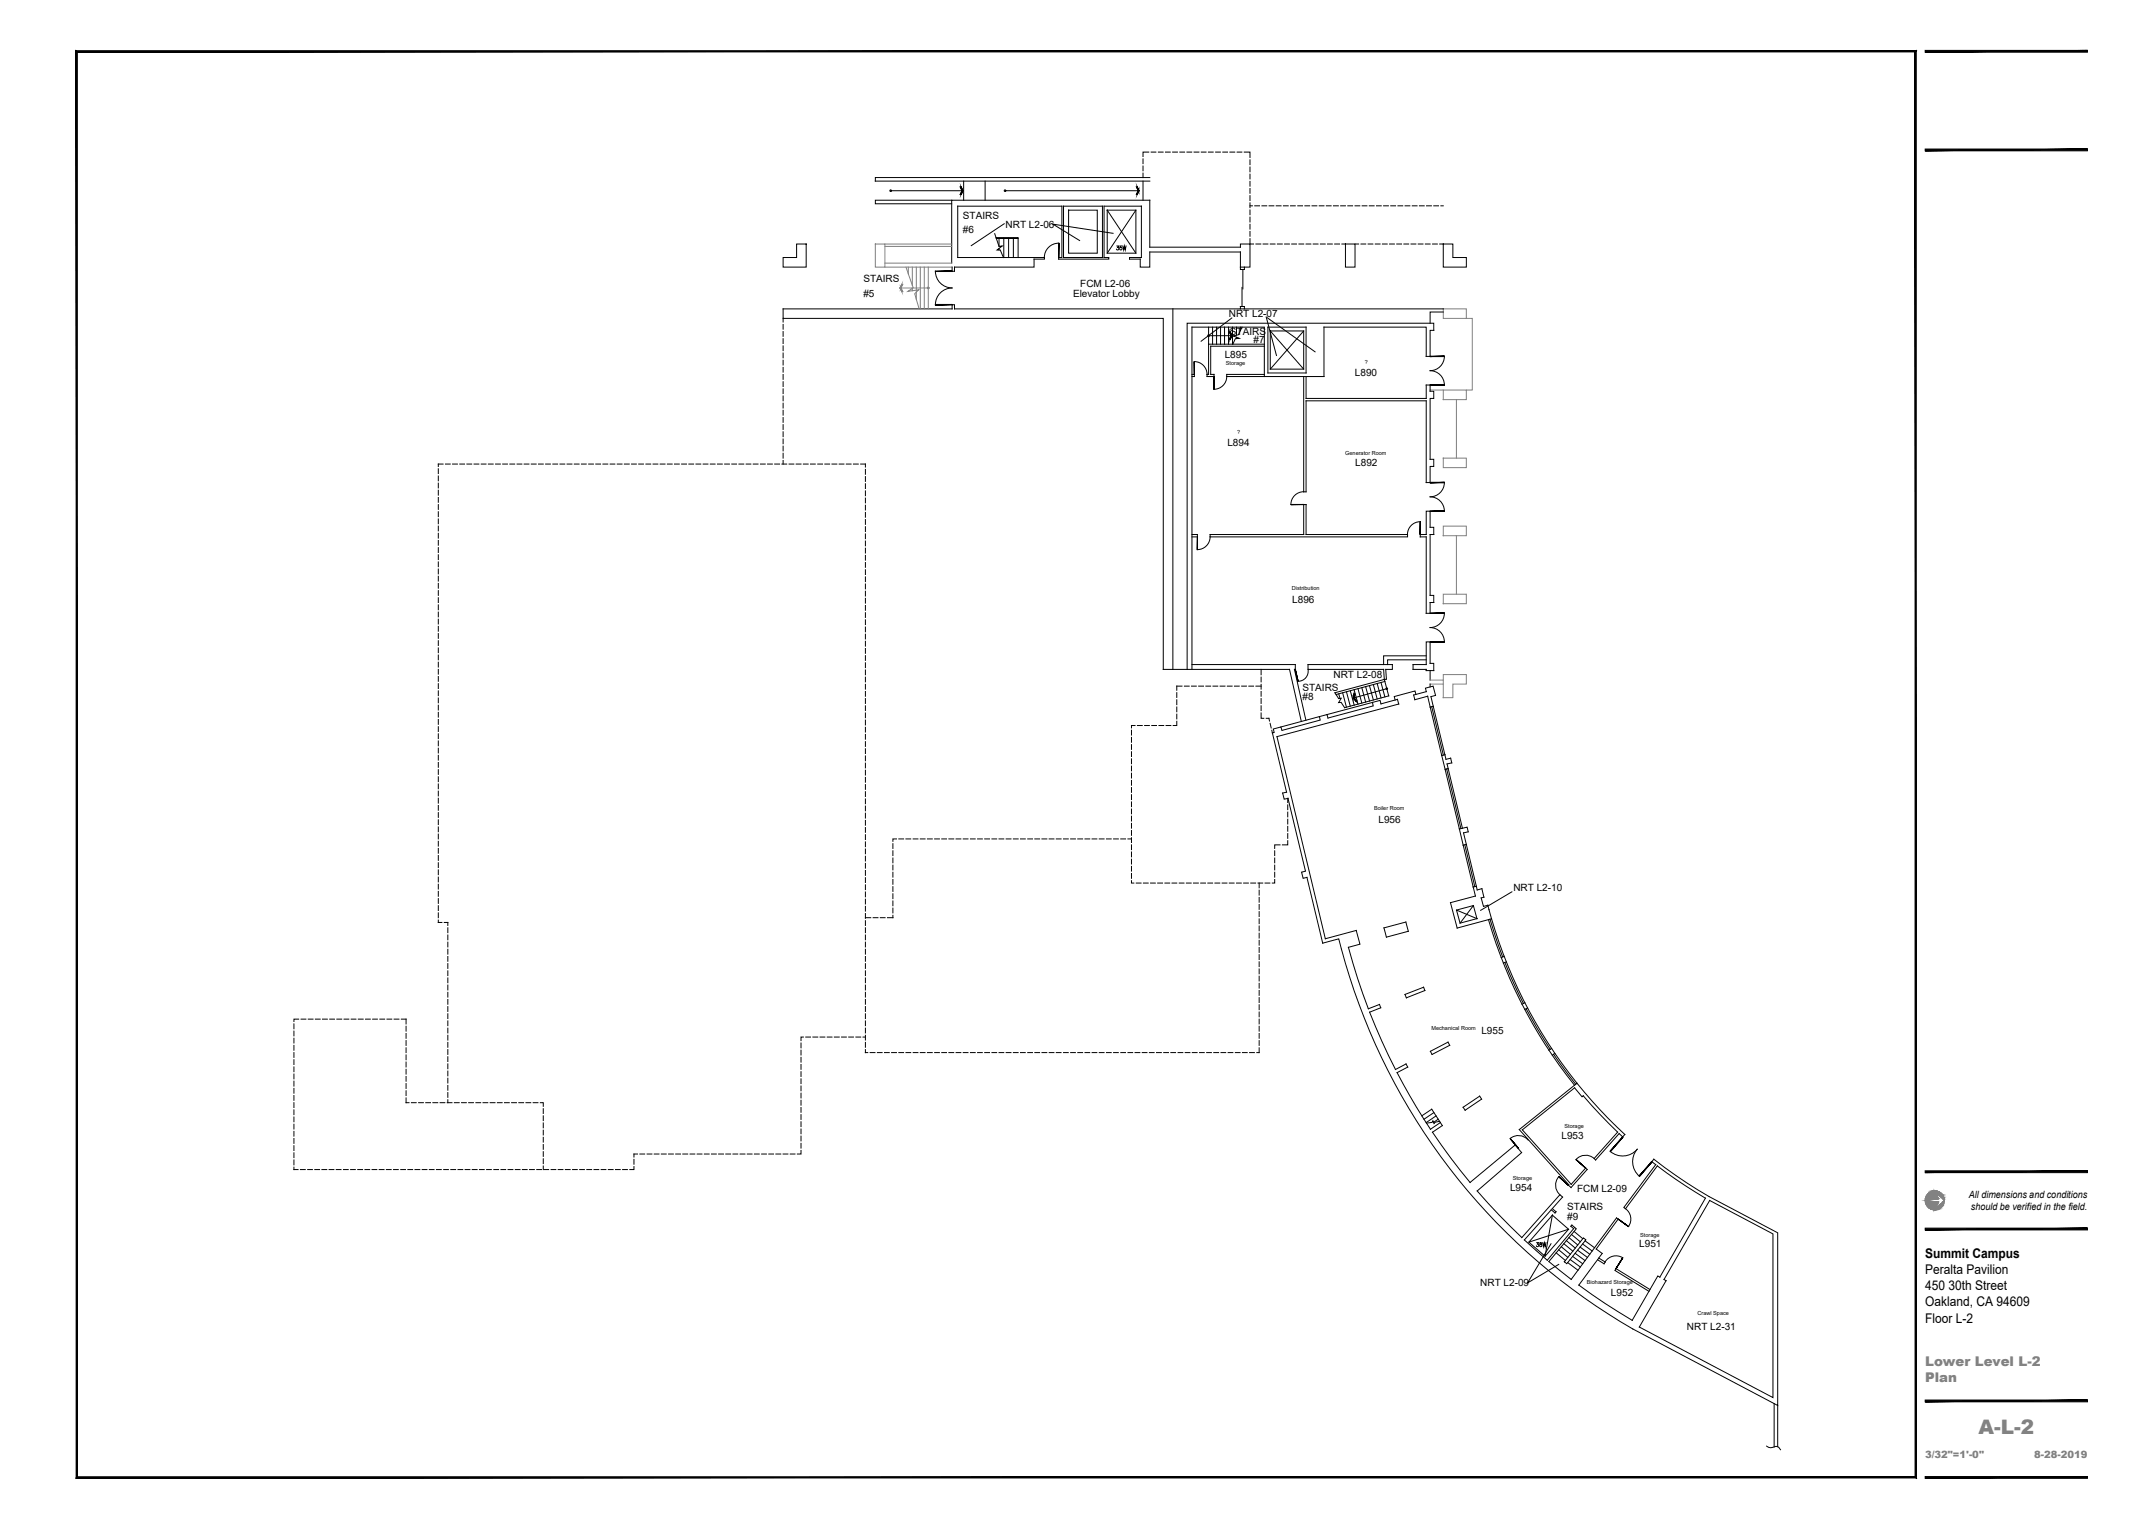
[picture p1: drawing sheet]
<svg xmlns="http://www.w3.org/2000/svg" width="1067mm" height="762mm" viewBox="0 0 1067 762" stroke-linecap="round" stroke-linejoin="round" font-family="sans-serif">
<!-- layer: A-WALL-FULL -->
<g fill="none" stroke="#000" stroke-width=".5">
<path d="M531 103h19v25h-19zM391 128h6v-6h5v11h-11zM475 131v-31h99v23h45v-1h5v11h-5v-7h-45v7h-5v-4h-5v-1h6v-25h-19v25h2v1h-25v-1h2v-25h-52v25h43v1h-5v4h-40v2h-1v-2M671 122h5v11h-5zM720 122h5v6h7v5h-12zM585 154v180M720 154h-244v-2h-1v2h-84v5h189v175h63l6 26M720 156h-6v5M631 172h-28v15h-1v1h4v-1h-2v-14h27M633 163h19v23h-19zM595 187h1v1h-1M631 187h-19v1h49v-25h51v15h2v-13h1v-4h-123v173"/>
<path d="M631 188v-25h-36v171M651 188v57h1v-45h60v41h2v-8h1v-4h-1v-30h1v-4h-1v-3h-2v7h-60v-11M712 255h2v8h1v4h-1v30h1v3h-1v6h-2v-38h-3v-1h3zM595 267h2v1h-2M604 267h47v-15h1v15h50v1h-98zM595 331h51v3l6 25M653 331h42v3h-4l1 5h-1l-1-5h-37zM712 320h2v11h1v3h-10v-3h7zM714 334v5M658 357l-19 6M685 350l-23 6M705 347l7-2-1-2 4-1 1 5h-2l1 5-1 1-2-6-6 2z"/>
<path d="M714 341v2M635 364l4-1 1 1 19-5-1-2 4-1 1 2 22-6v-2l4-1v2l8-2 1 2-61 16 24 101 16-4 2 7-6 1 4 16 6 15 5-2 1 2-6 2 6 14 7 14 6-2v1l-5 3 3 6 14 22 5-3 1 1-5 4 9 12 10 13 22-19 3 4-22 19 17 18 5 5 19-21 2 1-5 6 1 1v1l-2-2-13 15 11 10 13-15-1-1v-1l3 2-14 16 11 9 23-31v1l-11 15 3 2-11 16 13 9 13 8 13-22 1 1 23-39-15-10-9-7-16 22-1-1 16-21-2-2 1-1 22 15 40 22v86l-72-38a312 312 0 0 1-147-195l-8 2-8-32h-2l-1-3 2-1-8-36-2 1-1-3 2-1-7-29 1-1zM719 377l2-1 1 3 2-1v2l-2 1 1 2-2 1zM728 413l4-1 1 3h-3l2 6h-2zM724 450l12-3-1-5h2v2l2-1 1 4-1 1 1 4 2-1 2 7-17 5zM727 454l8-2 2 6-8 2zM691 463l10-3 2 4-11 3zM701 496l9-4 1 2-9 4zM714 524l9-4v1l-8 5zM730 552l8-5 1 1-8 6zM758 563l29-23 11 13 13 13-1 1-2-2-12 13h-1l12-13-17-19-1 1-3-5-26 21 24 28 7-9 1 1-8 9zM853 599l32 16v82l-67-35 13-23-1-1z"/>
<path d="M798 627l3 2-1 1-3-2M823 643l-17-10v1l17 10M885 700v22M887 701v20"/>
</g>
<!-- layer: L-EXTERIOR -->
<g fill="none" stroke="#808080" stroke-width=".5">
<path d="M437 122h5v11h-5zM442 131h33M442 122h33M442 123h33M442 133h33M452 133l4 10-3 2h5l-2 2 3 7M453 133v4M455 133v9M457 133v16M459 133v21M461 133v21M463 133v21"/>
<path d="M449 144h14M450 142v2v1l-1-1zM453 145h.1M455 144v1M720 154h12v5h-12zM732 159h3v36h-3M714 195h6M720 195h12v4h-12zM727 199v29M720 228h12v5h-12zM720 262h12v5h-12zM727 267v29"/>
<path d="M720 296h12v5h-12zM714 339h6M720 336h12v5h-7v7h-5zM714 341h6"/>
<circle cx="463" cy="144" r=".4"/>
</g>
<!-- layer: A-FLOR-STRS -->
<g fill="none" stroke="#000" stroke-width=".5">
<path d="M475 100h-38v2h38M481 90v10M492 90v10M570 90v10M574 89h-137v1h137M496 117l2 6h2l-2 2h1l2 3M497 119h11h-11M498 119v4M501 119v9M503 119v9M506 119v9M508 119v9"/>
<path d="M498 124v1M603 163v9M605 163v9M607 163v9M609 163v9M611 163v9M613 163v9M615 163v9M617 163v4M617 168v1M619 163v2M620 163l-2 4-3 1 3 1h-2l-1 3"/>
<path d="M691 340l-24 6M712 329h-20v2M712 327h-22v4M666 345l25-6 2 8-22 6-2-3h-1l1-2h-1zM668 346l1 2M670 346l2 7M672 345l2 7M674 344l2 8M676 344l2 7M678 343l2 8M680 343l1 7M681 342l2 8"/>
<path d="M683 342l2 7M685 341l2 8M687 341l2 7M689 340l2 8M707 346l-1-1-10 2v2M709 556l5-3 5 7M715 555l-4 3M717 556l-5 4M718 558l-3 2M718 559l-2 1-1-1v1h-3M782 619l4 3M783 617l4 4"/>
<path d="M784 616l5 3M785 614l5 4M790 617l1 1-9 12-1-1zM791 619l5 3M776 625l5 4M778 623l4 4M779 622l5 4M780 620l5 4M782 630l5 3M783 628l6 4M785 627l5 3M786 625l5 4"/>
<path d="M787 623l5 4M788 622l5 3M790 620l4 4"/>
</g>
<!-- layer: A-FLOR-SHFT -->
<path d="M533 105h15v21h-15zM552 105h15v21h-15zM552 105l15 21M567 105l-15 21M634 165h17v19h-17zM634 165l17 19M651 165l-17 19M727 454l10 4M735 452l-6 8M775 606l8 7-12 13-8-7zM775 606l-4 20M783 613l-20 6" fill="none" stroke="#000" stroke-width=".5"/>
<!-- layer: A-DOOR -->
<g fill="none" stroke="#000" stroke-width=".5">
<path d="M467 135a8 8 0 0 0 8 9 8 8 0 0 0-8 8M528 121a7 7 0 0 0-7 7M620 134v10M620 143v10M721 178a7 7 0 0 1-7 7 7 7 0 0 1 7 7M596 180a6 6 0 0 1 6 7M612 188a6 6 0 0 1-6 6M650 245a6 6 0 0 0-6 7M721 241a7 7 0 0 1-7 7 7 7 0 0 1 7 7M604 268a6 6 0 0 1-7 6M709 260a6 6 0 0 0-7 7M721 306a7 7 0 0 1-7 7 7 7 0 0 1 7 7"/>
<path d="M653 334a5 5 0 0 1-5 6M754 568a6 6 0 0 1 9 1M795 578a6 6 0 0 0-9 0M803 574a10 10 0 0 0 14-1 10 10 0 0 0 1 14M778 587a6 6 0 0 0 0 9M811 603a6 6 0 0 1 2 9M810 627a6 6 0 0 0-9 2"/>
</g>
<g fill="#000" stroke="#000" stroke-width=".5">
<path d="M467 135h8zM467 135h8z"/>
<path d="M528 121v7zM528 121v7z"/>
<path d="M467 152h8zM467 152h8z"/>
<path d="M714 178h7zM714 178h7z"/>
<path d="M596 180v7zM596 180v7z"/>
<path d="M606 188v6zM606 188v6z"/>
<path d="M714 192h7zM714 192h7z"/>
<path d="M644 252h7zM644 252h7z"/>
<path d="M714 255h7zM714 255h7z"/>
<path d="M714 241h7zM714 241h7z"/>
<path d="M598 268l-1 6zM597 268v6z"/>
<path d="M709 260v7zM709 260v7z"/>
<path d="M714 306h7zM714 306h7z"/>
<path d="M646 334l2 6zM646 334l2 6z"/>
<path d="M714 320h7zM714 320h7z"/>
<path d="M754 568l4 5zM754 568l4 5z"/>
<path d="M786 578l5 4zM786 578l5 4z"/>
<path d="M810 567l-6 7zM810 567l-7 7z"/>
<path d="M824 579l-6 7zM824 579l-6 7z"/>
<path d="M778 587l5 4zM778 587l5 4z"/>
<path d="M807 608l6 4zM807 608l6 4z"/>
<path d="M810 627l-4 6zM810 627l-4 6z"/>
</g>
<!-- layer: A-OVHD -->
<g fill="none" stroke="#000" stroke-width=".5">
<path d="M570 79v3M573 76h-3v2M574 76h3M578 76h2M582 76h2M585 76h3M589 76h2M592 76h3M596 76h2M599 76h3M603 76h2M607 76h2"/>
<path d="M610 76h2M614 76h2M617 76h3M621 76h3v3M624 80v2M570 83v2M570 86v3M624 83v3M624 87v2M624 90v3M624 94v2M624 98v2"/>
<path d="M624 101v3M624 105v2M624 108v3M624 112v2M624 115v3M624 119v3h1M624 103h1M626 103h2M630 103h2M633 103h3M637 103h2M640 103h3"/>
<path d="M644 103h2M648 103h2M651 103h2M655 103h2M658 103h3M662 103h2M665 103h3M669 103h2M673 103h2M676 103h2M680 103h2M683 103h3"/>
<path d="M687 103h2M690 103h3M694 103h2M698 103h2M701 103h2M705 103h2M708 103h3M712 103h2M715 103h3M719 103h1M627 122h2M630 122h3"/>
<path d="M634 122h2M637 122h3M641 122h2M645 122h2M648 122h3M652 122h2M655 122h3M659 122h2M662 122h3M666 122h2M670 122h1M676 122h2"/>
<path d="M679 122h2M683 122h2M686 122h3M690 122h2M693 122h3M697 122h2M701 122h2M704 122h2M708 122h2M711 122h3M715 122h2M718 122h2"/>
<path d="M391 159v2M391 162v2M391 165v3M391 169v2M391 172v3M391 176v2M391 180v2M391 183v3M391 187v2M391 190v3M391 194v2M391 197v3"/>
<path d="M391 201v2M391 205v2M391 208v3M391 212v2M391 215v3M391 219v2M219 234v2M219 237v3M221 231h-2v2M222 231h3M226 231h2M229 231h3"/>
<path d="M233 231h2M237 231h2M240 231h2M244 231h2M247 231h3M251 231h2M254 231h3M258 231h2M262 231h2M265 231h3M269 231h2M272 231h3"/>
<path d="M276 231h2M279 231h3M283 231h2M287 231h2M290 231h2M294 231h2M297 231h3M301 231h2M304 231h3M308 231h2M312 231h2M315 231h3"/>
<path d="M319 231h2M322 231h3M326 231h2M329 231h3M333 231h2M337 231h2M340 231h3M344 231h2M347 231h3M351 231h2M354 231h3M358 231h2"/>
<path d="M362 231h2M365 231h3M369 231h2M372 231h3M376 231h2M379 231h3M383 231h2M387 231h2M390 231h3M391 222v3M391 226v2M391 230v1"/>
<path d="M394 231h2M397 231h3M401 231h2M404 231h3M408 231h2M412 231h2M415 231h3M419 231h2M422 231h3M426 231h2M429 231h3v2M432 234v3"/>
<path d="M432 238v2M219 241v2M219 245v2M219 248v2M219 252v2M219 255v3M219 259v2M432 241v3M432 245v2M432 248v3M432 252v2M432 256v2"/>
<path d="M432 259v2M219 262v3M219 266v2M219 270v2M219 273v2M219 277v2M432 263v2M432 266v3M432 270v2M432 273v3M432 277v2M219 280v3"/>
<path d="M219 284v2M219 287v3M219 291v2M219 295v2M219 298v2M432 281v2M432 284v2M432 288v2M432 291v3M432 295v2M432 298v3M219 302v2"/>
<path d="M219 305v3M219 309v2M219 312v3M219 316v2M219 320v2M432 302v2M432 306v2M432 309v2M432 313v2M432 316v3M432 320v2M219 323v2"/>
<path d="M219 327v2M219 330v3M219 334v2M219 337v3M432 323v3M432 327v2M432 331v2M432 334v2M432 338v2M629 334v2M629 338v2M219 341v2"/>
<path d="M219 345v2M219 348v2M219 352v2M219 355v3M219 359v2M432 341v3M432 345v2M432 348v3M432 352v2M432 356v2M432 359v3M587 360v2h-2"/>
<path d="M587 345v3M587 349v2M587 353v2M587 356v3M590 342h-3v2M591 342h2M595 342h2M598 342h3M602 342h2M605 342h3M609 342h2M612 342h3"/>
<path d="M616 342h2M620 342h2M623 342h2M627 342h2M629 356v2h2M629 341v3M629 345v2M629 348v3M629 352v2M632 358h1v2M219 362v3M219 366v2"/>
<path d="M219 370v2M219 373v2M219 377v2M432 363v2M432 366v3M432 370v2M432 373v3M432 377v2M565 364v3M565 368v2M565 371v3M565 375v2"/>
<path d="M565 378v3M566 362h-1v1M568 362h2M571 362h3M575 362h2M578 362h3M582 362h2M634 361v2M635 364v2M219 380v3M219 384v2M219 387v3"/>
<path d="M219 391v2M219 395v2M219 398v3M432 381v2M432 384v2M432 388v2M432 391v3M432 395v2M432 398v3M565 382v2M565 386v2M565 389v3"/>
<path d="M565 393v2M565 396v3M565 400v2M643 398v2M219 402v2M219 405v3M219 409v2M219 412v3M219 416v2M219 420v2M432 402v2M432 406v2"/>
<path d="M432 409v3M432 413v2M432 416v3M432 420v2M447 418h-1v2M448 418h3M452 418h2M456 418h2M459 418h3M463 418h2M466 418h3M470 418h2"/>
<path d="M473 418h3M477 418h2M481 418h2M484 418h3M488 418h2M491 418h3M495 418h2M498 418h3M502 418h2M506 418h2M509 418h3M513 418h2"/>
<path d="M516 418h3M520 418h2M524 418h2M527 418h2M531 418h2M534 418h3M538 418h2M541 418h3M545 418h2M548 418h3M552 418h2M556 418h2"/>
<path d="M559 418h3M563 418h2M565 403v3M565 407v2M565 411v2M565 414v3M565 418v2M643 419v2h-3M643 401v3M643 405v2M643 409v2M643 412v3"/>
<path d="M643 416v2M219 423v2M219 427v2M219 430v3M219 434v2M219 437v3M432 423v3M432 427v2M432 431v2M432 434v3M432 438v2M446 421v2"/>
<path d="M446 424v3M446 428v2M446 431v3M446 435v2M446 439v2M565 439v1h1M565 421v3M565 425v2M565 428v3M565 432v2M565 436v2M636 439v1h-1"/>
<path d="M636 424v3M636 428v2M636 431v3M636 435v2M639 421h-3v2M219 441v2M219 445v2M219 448v2M219 452v2M219 455v3M219 459v1h1M432 441v3"/>
<path d="M432 445v2M432 448v3M432 452v2M432 456v2M432 459v3M432 458h2M436 458h2M439 458h3M446 442v3M446 446v2M446 449v3M446 453v2"/>
<path d="M446 456v2h-3M567 440h2M571 440h2M574 440h2M578 440h2M581 440h3M585 440h2M588 440h3M592 440h2M596 440h2M599 440h2M603 440h2"/>
<path d="M606 440h3M610 440h2M613 440h3M617 440h2M621 440h2M624 440h3M628 440h2M628 440v3M628 444v2M628 448v2M628 451v2M628 455v2"/>
<path d="M628 458v3M631 440h3M222 460h1v2M223 463v2M223 466v3M223 470v2M223 473v3M223 477v2M432 463v2M432 466v3M432 470v2M432 473v3"/>
<path d="M432 477v2M628 462v2M628 465v3M628 469v2M628 473v2M628 476v2M628 480v2M223 481v2M223 484v3M223 488v2M223 491v3M223 495v2"/>
<path d="M223 498v3M432 481v2M432 484v3M432 488v2M432 491v3M432 495v2M432 498v3M628 483v3M628 487v2M628 490v3M628 494v2M628 498v2"/>
<path d="M147 511v2M147 514v3M147 518v2M149 508h-2v1M150 508h3M154 508h2M157 508h3M161 508h2M165 508h2M168 508h2M172 508h2M175 508h3"/>
<path d="M179 508h2M182 508h3M186 508h2M190 508h2M193 508h2M197 508h2M200 508h3v3M203 512v2M203 515v3M203 519v2M223 502v2M223 506v2"/>
<path d="M223 509v2M223 513v2M223 516v3M223 520v2M401 517h-1v2M402 517h2M406 517h2M409 517h3M413 517h2M416 517h3M420 517h2M423 517h3"/>
<path d="M427 517h2M431 517h1M432 502v2M432 506v2M432 509v2M432 513v2M432 516v3M432 520v2M628 501v2M628 505v2M628 508v3M628 512v2"/>
<path d="M628 515v3M628 519v2M147 521v3M147 525v2M147 528v3M147 532v2M147 536v2M147 539v3M203 523v2M203 526v2M203 530v2M203 533v3"/>
<path d="M203 537v2M223 523v3M223 527v2M223 531v2M223 534v3M223 538v2M400 520v3M400 524v2M400 527v3M400 531v2M400 534v3M400 538v2"/>
<path d="M432 523v2h1M434 525h3M438 525h2M441 525h3M445 525h2M448 525h3M452 525h2M456 525h2M459 525h3M463 525h2M466 525h3M470 525h2"/>
<path d="M473 525h3M477 525h2M481 525h2M484 525h3M488 525h2M491 525h3M495 525h2M498 525h3M502 525h2M506 525h2M509 525h3M513 525h2"/>
<path d="M516 525h3M520 525h2M524 525h2M527 525h2M531 525h2M534 525h3M538 525h2M541 525h3M545 525h2M548 525h3M552 525h2M556 525h2"/>
<path d="M559 525h3M563 525h2M566 525h3M570 525h2M574 525h2M577 525h2M581 525h2M584 525h3M588 525h2M591 525h3M595 525h2M599 525h2"/>
<path d="M602 525h2M606 525h2M609 525h3M613 525h2M616 525h3M620 525h2M623 525h3M628 523v2h-1M147 543v2M147 546v3M147 550v2M147 553v3"/>
<path d="M147 557v2M203 548v2h1M203 540v3M203 544v2M205 550h3M209 550h2M212 550h3M216 550h2M220 550h2M223 550h3M223 541v3M223 545v2"/>
<path d="M223 548v2M227 550h2M230 550h3M234 550h2M237 550h3M241 550h2M245 550h2M248 550h3M252 550h2M255 550h3M259 550h2M262 550h3"/>
<path d="M266 550h2M270 550h1v2M271 553v2M271 556v3M400 542v2M400 545v3M400 549v2M400 552v3M400 556v2M400 559v3M147 561v2M147 564v3"/>
<path d="M147 568v2M147 571v3M147 575v2M147 578v3M271 560v2M271 564v2M271 567v3M271 571v2M271 574v3M271 578v2M316 578v3M318 576h-2v1"/>
<path d="M319 576h3M323 576h2M326 576h3M330 576h2M334 576h2M337 576h3M341 576h2M344 576h3M348 576h2M351 576h3M355 576h2M359 576h2"/>
<path d="M362 576h3M366 576h2M369 576h3M373 576h2M376 576h3M380 576h2M384 576h2M387 576h3M391 576h2M394 576h3M400 574v2h-2M400 563v2"/>
<path d="M400 567v2M400 570v3M147 582v1h2M150 583h2M154 583h2M157 583h2M161 583h2M164 583h3M168 583h2M171 583h3M175 583h2M178 583h3"/>
<path d="M182 583h2M186 583h2M189 583h3M193 583h2M196 583h3M200 583h2M204 583h2M207 583h2M211 583h2M214 583h3M218 583h2M221 583h3"/>
<path d="M225 583h2M229 583h2M232 583h2M236 583h2M239 583h3M243 583h2M246 583h3M250 583h2M254 583h2M257 583h2M261 583h2M264 583h3"/>
<path d="M268 583h2M271 581v2M271 583h3M275 583h2M279 583h2M282 583h2M286 583h2M289 583h3M293 583h2M296 583h3M300 583h2M304 583h2"/>
<path d="M307 583h2M311 583h2M316 582v1h-2"/>
</g>
<!-- layer: A-WALL-SILL -->
<g fill="none" stroke="#000" stroke-width=".5">
<path d="M619 133v1h2v-1M619 154v-1h2v1M714 353l5 24M715 352l6 24M721 384l7 29M723 383l7 30M730 421l5 21M732 421l5 21M743 459a237 237 0 0 0 43 82M744 458a235 235 0 0 0 43 82M751 477l-2 1M752 480h-2"/>
<path d="M761 500l-2 1M762 503h-1M774 523l-1 1M776 525l-1 1"/>
</g>
<!-- layer: A-GLAZ -->
<path d="M714 352l6 25M722 383l7 30M731 421l5 21M743 458l7 19M751 480l9 20M762 503l12 20M775 526l11 15" fill="none" stroke="#000" stroke-width=".5"/>
<!-- layer: A-SYMB -->
<g fill="none" stroke="#000" stroke-width=".5">
<path d="M444 95h36M479 93l1 2v2h-1l1-2zM501 95h67M567 93l1 2-1 2 1-2zM603 167h12M613 166l2 1-1 2h-1l1-2zM676 346v2l1 1-2-1zM692 343l-17 5"/>
<circle cx="444" cy="95" r=".4"/>
<circle cx="501" cy="95" r=".4"/>
<circle cx="603" cy="167" r=".4"/>
<circle cx="692" cy="343" r=".4"/>
</g>
<g fill="#000" stroke="#000" stroke-width=".5">
<path d="M479 93h1v2zM480 93v2z"/>
<path d="M480 95l-1 2h1zM480 95v2z"/>
<path d="M567 93l1 2zM567 93l1 2z"/>
<path d="M568 95l-1 2zM568 95l-1 2z"/>
<path d="M613 166h1v1zM614 166v1h1z"/>
<path d="M614 167l-1 2h1zM614 167h1l-1 2z"/>
<path d="M676 346v2v-2zM676 346l-1 2z"/>
<path d="M676 348l1 1zM675 348l2 2z"/>
</g>
<!-- layer: L-EXTERIOR -->
<g fill="#808080" stroke="#808080" stroke-width=".5">
<path d="M450 144v1zM449 144l1 1v-1z"/>
<path d="M450 142v2v-2zM450 142v2h-1z"/>
</g>
<!-- layer: A-ANNO-TEXT -->
<path d="M881 721a4 4 0 0 0 5 0l2 1v1" fill="none" stroke="#000" stroke-width=".5"/>
<!-- layer: A-ANNO-TEXT-CTC -->
<path d="M501 112l-16 10M555 116l-30-4 14 8M615 159l-16 11M632 158l5 19M632 158l24 17M754 445l-15 9M774 620l-12 20 16-9" fill="none" stroke="#000" stroke-width=".5"/>
<!-- layer: T-5 -->
<g fill="#000" stroke="#000" stroke-width=".5">
<path d="M961 25v1l81-1zM961 26l81-1v1z"/>
<path d="M961 74v1l81-1zM961 75l81-1v1z"/>
<path d="M961 584v1l81-1zM961 585l81-1v1z"/>
<path d="M961 612v1l81-1zM961 613l81-1v1z"/>
<path d="M961 698v1l81-1zM961 699l81-1v1z"/>
<path d="M956 26v710v1zM956 26v-1v712zM39 26h917v-1zM38 25h918l-917 1zM38 25l1 711v-710zM38 25l1 711-1 1zM39 736l-1 1 918-1zM38 737l918-1v1z"/>
<path d="M961 736v1l81-1zM961 737l81-1v1z"/>
</g>
<!-- layer: PER_TB-30x42_BASE|T-8 -->
<g fill="#808080" stroke="#808080" stroke-width=".5">
<path d="M961 599h6h-6z"/>
<path d="M970 599h-1z"/>
<path d="M965 603h1z"/>
<path d="M966 603h1z"/>
<path d="M965 594h1z"/>
<path d="M961 598h6l-6 1z"/>
<path d="M969 597h1v1z"/>
<path d="M961 599h6zM961 599h6z"/>
<path d="M969 599l1 1v-1zM969 599l1 1h-1z"/>
<path d="M961 599l6 1v-1zM961 599l6 1h-6z"/>
<path d="M969 600v1l1-1zM968 601l1-1v1z"/>
<path d="M961 600l6 1v-1zM961 600l6 1h-6z"/>
<path d="M968 601l1 1v-1zM968 601l1 1h-2z"/>
<path d="M961 601l5 1 1-1zM961 601l5 1h-4z"/>
<path d="M967 602h1h1zM967 602h1h-2z"/>
<path d="M962 602h4zM962 602h4h-4z"/>
<path d="M966 602l2 1v-1zM966 602l2 1h-2z"/>
<path d="M962 602l4 1v-1zM962 602l4 1z"/>
<path d="M966 603h2zM966 603h1h-1z"/>
<path d="M963 603h3zM963 603h3z"/>
<path d="M964 603h2zM964 603h1z"/>
<path d="M965 594h2zM965 594h2z"/>
<path d="M965 594h1zM964 594h2z"/>
<path d="M966 594l2 1zM966 594l2 1z"/>
<path d="M964 594l2 1zM963 595h3z"/>
<path d="M966 595h2zM966 595h2z"/>
<path d="M963 595h3zM962 595h1h3z"/>
<path d="M966 595l3 1-1-1zM966 595l3 1h-2z"/>
<path d="M962 595l4 1v-1zM962 595l4 1h-4z"/>
<path d="M967 596h2zM967 596h2h-1z"/>
<path d="M962 596h5h-1zM962 596h5h-6z"/>
<path d="M968 596l2 1-1-1zM968 596l2 1h-1z"/>
<path d="M961 596l6 1v-1zM961 596l6 1h-6z"/>
<path d="M961 597l6 1v-1zM961 597l6 1h-6z"/>
<path d="M969 597l1 1zM969 598h1v1z"/>
<path d="M961 598h6zM961 598h6z"/>
</g>
<g fill="none" stroke="#808080" stroke-width=".5">
<path d="M961 599l6-1-2-4 5 5-5 4 2-4z"/>
<circle cx="965" cy="599" r="5"/>
</g>
<text font-size="10" fill="#808080" x="987" y="715">A-L-2</text>
<g font-size="6.7">
<text x="961" y="627">Summit Campus</text>
<text x="961" y="635">Peralta Pavilion</text>
<text x="961" y="643">450 30th Street</text>
<text x="961" y="651">Oakland, CA 94609</text>
<text x="961" y="660">Floor L-2</text>
</g>
<g font-size="6.7" fill="#808080">
<text x="961" y="681">Lower Level L-2</text>
<text x="961" y="689">Plan</text>
</g>
<g font-size="5.3">
<text x="556" y="126">35W</text>
<text x="766" y="623">38W</text>
</g>
<g font-size="5">
<text x="480" y="109">STAIRS</text>
<text x="502" y="114">NRT L2-06</text>
<text x="480" y="116">#6</text>
<text x="431" y="141">STAIRS</text>
<text x="539" y="143">FCM L2-06</text>
<text x="431" y="148">#5</text>
<text x="535" y="148">Elevator Lobby</text>
<text x="613" y="158">NRT L2-07</text>
<text x="614" y="167">STAIRS</text>
<text x="625" y="171">#7</text>
<text x="611" y="179">L895</text>
<text x="676" y="187">L890</text>
<text x="612" y="223">L894</text>
<text x="676" y="232">L892</text>
<text x="645" y="301">L896</text>
<text x="665" y="338">NRT L2-08</text>
<text x="650" y="344">STAIRS</text>
<text x="650" y="349">#8</text>
<text x="688" y="410">L956</text>
<text x="755" y="445">NRT L2-10</text>
<text x="739" y="515">L955</text>
<text x="779" y="568">L953</text>
<text x="753" y="594">L954</text>
<text x="787" y="594">FCM L2-09</text>
<text x="982" y="598">All dimensions and conditions</text>
<text x="782" y="603">STAIRS</text>
<text x="983" y="603">should be verified in the field.</text>
<text x="782" y="608">#9</text>
<text x="818" y="622">L951</text>
<text x="739" y="641">NRT L2-09</text>
<text x="804" y="646">L952</text>
<text x="842" y="663">NRT L2-31</text>
</g>
<g font-size="5" fill="#808080">
<text x="961" y="727">3/32&quot;=1'-0&quot;</text>
<text x="1015" y="727">8-28-2019</text>
</g>
<g font-size="2.8">
<text x="612" y="182">Storage</text>
<text x="681" y="182">?</text>
<text x="617" y="216">?</text>
<text x="671" y="227">Generator Room</text>
<text x="645" y="294">Distribution</text>
<text x="686" y="404">Boiler Room</text>
<text x="714" y="514">Mechanical Room</text>
<text x="781" y="562">Storage</text>
<text x="755" y="588">Storage</text>
<text x="818" y="617">Storage</text>
<text x="792" y="640">Biohazard Storage</text>
<text x="847" y="656">Crawl Space</text>
</g>
</svg>
